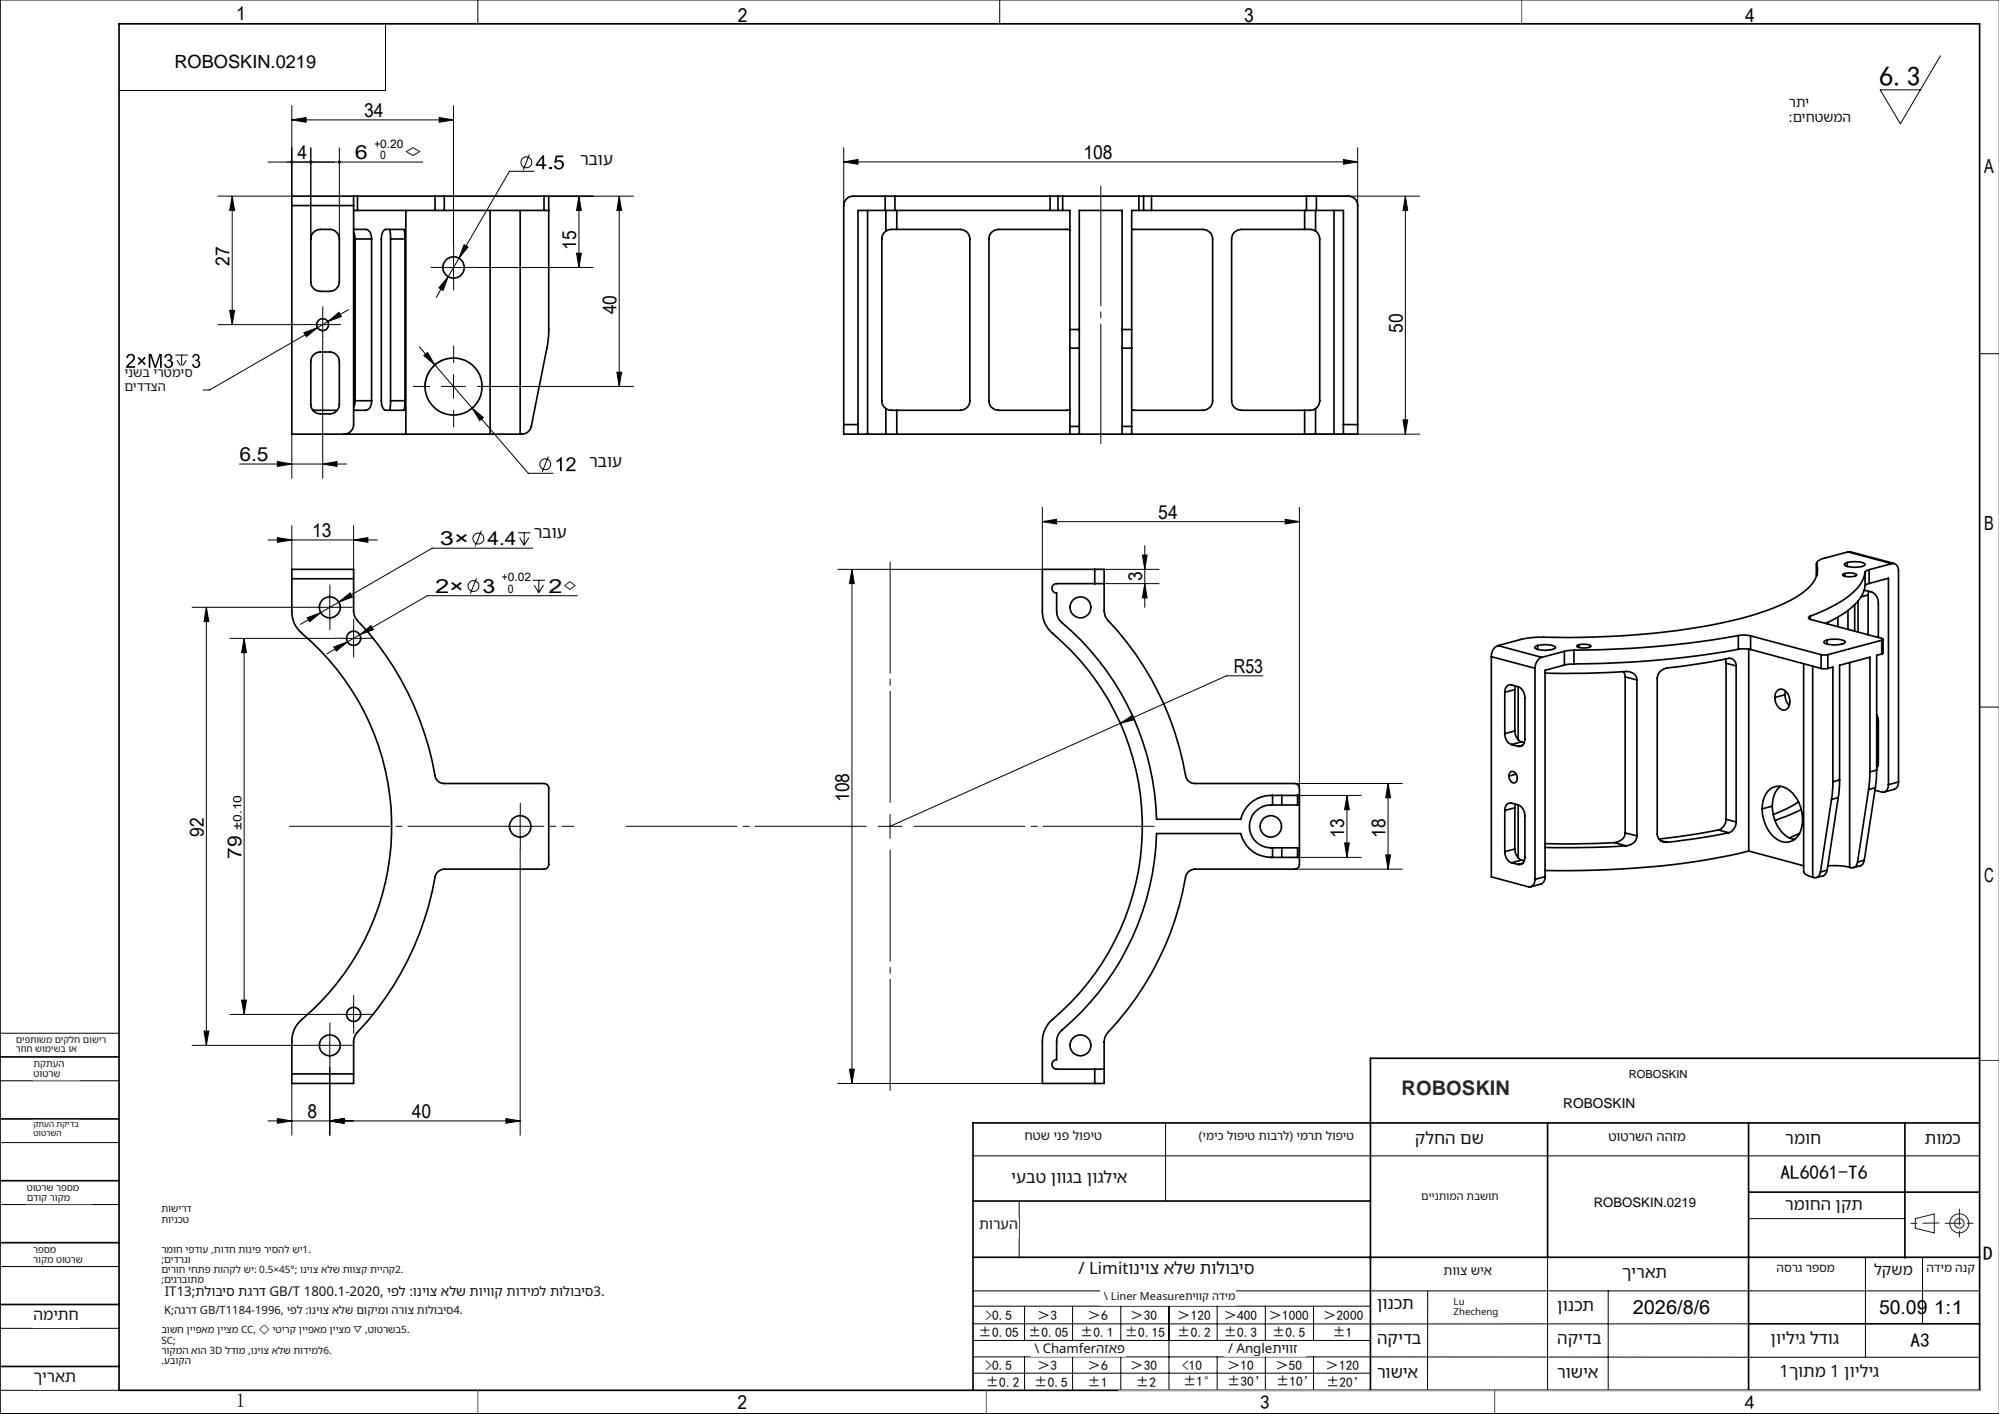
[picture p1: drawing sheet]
<svg xmlns="http://www.w3.org/2000/svg" width="420mm" height="297mm" viewBox="0 0 420 297" stroke-linecap="round" stroke-linejoin="round" font-family="sans-serif">
<g fill="none" stroke="#000" stroke-width=".21">
<path d="M100.4 0v5M210 0v5M420 0h-419.9v297h419.9M81 5v14h-56M407.7 11.7l-8.4 14.3-4.3-7.1h8.5M61.3 25.2l3-.5v1zM61.3 22.2v19h-15.5M61.3 25.2h34M65.3 31v19.2M71.3 31v19.2M88.8 34h-32.5M92.3 24.7l3 .5-3 .5z"/>
<path d="M95.3 22.2v29.2M111.2 32.5l-1.3 3.2M128.8 36h-21.8l-15.3 26.5M177.3 34l3-.5v1zM177.3 31v12.2M177.3 34h108M282.3 33.5l3 .5-3 .5zM285.3 31v12.2M48.8 41.2v27M48.8 41.2l.5 3h-1zM92.8 56.2h5M94.2 58.1l-1.1 2.9-.9-.5z"/>
<path d="M95.3 53.7v5M97.5 51.4l.9 .5-2 2.4zM100 56.2h24.6M115.3 41.2h17.8M121.1 53.2h1l-.5 3zM121.6 41.2l.5 3h-1zM121.6 41.2v15M130.1 41.2v40M130.1 41.2l.5 3h-1zM274.5 41.2h23.8M295.3 41.2v50M295.3 41.2l.5 3h-1z"/>
<path d="M36.9 74.6h2.6M37.2 75.6l1 1.6M38.2 74.6v2.6M39.2 75.6l-1 1.6M45.8 68.2h18.2M48.3 65.2h1l-.5 3zM63.9 69.9l2.8-1.1-2.3 1.9zM65.3 68.2h5M66.7 68.8l-22.7 13.1h-17.9M67.8 71.9v28.6M67.8 65.7v5M68.9 67.6l2.3-2 .5 .9z"/>
<path d="M68.9 67.6l-2.2 1.2M73.2 65l-4.3 2.6M88.1 72.8l3.3 3.9M89 74.7l.8-.7 1.6 2.7zM91.4 76.7l19.6 22.7h19.7M93.8 75.4a6 6 0 0 0-4.5 5.8M95.3 78.7v5M129.6 78.2h1l-.5 3zM415.9 74.3h4.1M50.3 97.5h22.5M58.3 96.9l3 .6-3 .5zM61.3 91.2v9.3"/>
<path d="M67.8 97.5l3-.6v1.1zM92.8 81.2h5M99.2 85.7l2.4 2-.8 .6zM103.8 81.2h29.3M115.2 95.9l-1.3 3.3M274.1 91.2h24.2M294.8 88.2h1l-.5 3zM56.3 113.4h23M58.3 112.9l3 .5-3 .5zM61.3 110.4v9.2M74.3 113.4l3-.5v1zM74.3 110.4v11.2"/>
<path d="M101.1 111.5l-1.3 3.3M108.9 111.9h2.5M109.2 112.9l.9 1.6M110.1 111.9v2.6M111.1 112.9l-1 1.6M120.3 115.1h-29.5l-19.6 11.4M179 119.6v108M179 119.6l.5 3h-1zM219 109.6l3-.5v1zM219 106.6v13h-43M219 109.6h54M230 119.6h13.5"/>
<path d="M240 116.6h1l-.5 3zM240.5 114.6v13M270 109.1l3 .5-3 .5zM273 106.6v59M40.4 127.6h24.2M43.4 127.6v92M43.4 127.6l.5 3h-1zM48.3 134.1h22M51.3 134.1v79M51.3 134.1l.5 3h-1zM64.6 129.7l2.8-1-2.3 1.9zM66.8 127.6h5"/>
<path d="M67.4 128.7l-4.3 2.5M69.3 125.1v5M70.1 135.9l2.9-1.1-2.3 2zM71.2 126.5l2.4-2 .4 .9zM71.2 126.5l-3.8 2.2M71.8 134.1h5M73 134.8l-4.3 2.5M74.3 131.6v5M75.6 133.3l2.3-1.9 .6 .9zM75.6 133.3l-2.6 1.5M100.1 121.5l-1.3 3.2M111.9 121.9h2.6"/>
<path d="M112.2 122.9l1 1.6M113.2 121.9v2.6M114.2 122.9l-1 1.6M121.3 125.1h-31.5l-14.2 8.2M232 122.6h11.5M240.5 122.6l.5 3h-1zM235.4 151.9l2.5-1.7 .4 1zM235.4 151.9l-48.4 21.7M265.4 142h-7.7l-22.3 9.9M415.9 148.5h4.1M106.8 173.6h5M109.3 171.1v5"/>
<path d="M109.3 178.3v60.1M184.5 173.6h5M187 171.1v5M272 164.6h22.6M272.6 167.1h13.4M282.5 177.1h1l-.5 3zM283 167.1v13M283 167.1l.5 3h-1zM291.1 179.6h1.1l-.6 3zM291.6 164.6v18M291.6 164.6l.6 3h-1.1zM272 182.6h22.6"/>
<path d="M272.6 180.1h13.4M0 217h25M40.4 219.6h24.2M42.9 216.6h1l-.5 3zM48.3 213.1h22M50.8 210.1h1l-.5 3zM66.8 219.6h5M69.3 217.1v5M71.8 213.1h5M74.3 210.6v5M0 227h25M0 240h25"/>
<path d="M56.3 235.4h53M58.3 234.9l3 .5-3 .5zM61.3 227.6v10.8M69.3 235.4l3-.5v1zM69.3 224.3v14.1M106.3 234.9l3 .5-3 .5zM176 227.6h43M178.5 224.6h1l-.5 3zM244.9 236v16.3M0 253h25M204.4 242.8h211.5M214.1 252.4v11.8"/>
<path d="M367.4 256h32.8M0 266h25M0 279h25M204.4 271.1h211.5M204.4 278.1h163M204.4 274.4h83.5M215.3 274.4v7.1M225.4 274.4v7.1M235.5 274.4v7.1M245.6 274.4v17.6M255.7 274.4v7.1M265.9 274.4v7.1"/>
<path d="M276 274.4v7.1M300 271.1l-.1 21M325.2 264.1v27.9M337.9 271.1v20.9M391.9 264.1v21M403.9 264.1v14M0 292h25M204.4 285l211.5 .1M204.4 288.4h83.5M204.5 281.5h83.5M215.3 285v7M225.4 285v7"/>
<path d="M235.5 285v7M255.7 285v7M265.9 285v7M276 285v7M287.9 292h128"/>
<circle cx="110.6" cy="34.1" r="1.14"/>
<circle cx="114.6" cy="97.5" r="1.15"/>
<circle cx="100.5" cy="113.1" r="1.15"/>
<circle cx="99.5" cy="123.1" r="1.13"/>
</g>
<g fill="none" stroke="#191924" stroke-width=".21">
<path d="M402.4 256l4-1v4l-4-1z"/>
<circle cx="411.7" cy="257" r="1"/>
<circle cx="411.7" cy="257" r="2"/>
</g>
<g fill="none" stroke="#000" stroke-width=".21" stroke-dasharray="30.5 1.3 1.3 1.3">
<path d="M92.8 56.2h-2.2M95.3 53.7v-2.3M95.3 58.7v2.2M97.8 56.2h2.3M65.3 68.2h-1.2M67.8 65.7v-1.3M67.8 70.7v1.2M70.3 68.2h1.3M95.3 76.2v-3.5M90.3 81.2h-3.5M95.3 86.2v3.5M100.3 81.2h3.5"/>
<path d="M66.8 127.6h-2.2M69.3 125.1v-2.2M69.3 130.1v2.2M71.8 127.6h2.2M71.8 134.1h-1.5M74.3 131.6v-1.5M74.3 136.6v1.5M76.8 134.1h1.5M109.3 171.1v-2.4M109.3 176.1v2.2M66.8 219.6h-2.2M69.3 217.1v-2.2"/>
<path d="M71.8 219.6h2.2M71.8 213.1h-1.5M74.3 210.6v-1.5M74.3 215.6v1.5M76.8 213.1h1.5M69.3 222.1v2.2"/>
</g>
<path d="M106.8 173.6h-46" fill="none" stroke="#000" stroke-width=".21" stroke-dasharray="30.5 1.3 1.3 1.3" stroke-dashoffset="9.4"/>
<path d="M111.8 173.6h8.7" fill="none" stroke="#000" stroke-width=".21" stroke-dasharray="30.5 1.3 1.3 1.3" stroke-dashoffset="28"/>
<path d="M182 173.6h-50.5M187 168.6v-50.5M187 178.6v50.5M192 173.6h50.5" fill="none" stroke="#000" stroke-width=".21" stroke-dasharray="30.5 1.3 1.3 1.3" stroke-dashoffset="7.1"/>
<path d="M231.3 39.1v54.1" fill="none" stroke="#000" stroke-width=".21" stroke-dasharray="30.5 1.3 1.3 1.3" stroke-dashoffset="5.4"/>
<g fill="none" stroke="#000" stroke-width=".35">
<path d="M25 5h390.9v287h-390.9zM61.3 43.2v48h11M61.3 43.2h13M65.6 49.1l.3-.3a1.78 1.78 0 0 1 1.4-.6h2a2.05 2.05 0 0 1 2 2v9a2.05 2.05 0 0 1-2 2h-2a2.05 2.05 0 0 1-2-2v-9zM74.3 41.2v2M74.3 41.2h-13v2M74.3 43.2v46a2.05 2.05 0 0 1-2 2M74.3 44.2h.8M74.3 41.2h.8M74.3 48.2h2.6a1.82 1.82 0 0 1 1.2 2M74.3 48.9l.3 1.3M74.6 50.2v34"/>
<path d="M74.6 50.2h3.5M75.1 44.2h16.3M75.1 41.2h16.3M75.1 41.2v3M78.1 50.2v34M81.8 48.2l.3 2M82.1 50.2v34M82.1 50.2h3M85.1 50.2v-.8a1.2 1.2 0 0 0-.3-1.2h-3.8a2.12 2.12 0 0 0-.9 2l.1 34.8a1.3 1.3 0 0 0 1.5 1.2h3.1a1.2 1.2 0 0 0 .3-1.3v-.7M85.1 50.2v34M85.3 44.2v47M91.4 44.2h1.9"/>
<path d="M91.4 41.2h1.9M91.4 41.2v3M93.3 44.2h21M93.3 41.2h21M93.3 41.2v3M103 44.2v47M109.3 44.2v47M114.3 44.2h1M114.3 41.2h1v29l-.3 2.4-3.4 17a2.08 2.08 0 0 1-2.3 1.6M114.3 41.2v3M182.3 44.2v47M186 44.2h2"/>
<path d="M186 41.2h2M186 41.2h-6.7a1.99 1.99 0 0 0-2 2v46M186 44.2h-5.7v45M186 41.2v3M186.1 48.5a1.89 1.89 0 0 0-.8 1.7v34a1.89 1.89 0 0 0 .8 1.6M186.1 44.2v4.3M188 44.2h32.6M188 41.2h32.6M188 41.2v3M188.4 48.2h13.4a1.99 1.99 0 0 1 2 2v34a1.99 1.99 0 0 1-2 2h-13.4M188.4 48.2l-1.7 .1-.6 .2M188.4 44.2v4"/>
<path d="M220.6 44.2h1.7M220.6 41.2h1.7M220.6 41.2v3M222.3 44.2h1M222.3 41.2h1M222.3 41.2v3M223.3 41.2v3M223.3 44.2h1.5v25M223.3 41.2h16M224.8 48.3l-15-.1a1.97 1.97 0 0 0-2 2v34a1.97 1.97 0 0 0 2 2l15-.1M237.8 48.3l15-.1a1.97 1.97 0 0 1 2 2v34a1.97 1.97 0 0 1-2 2l-15-.1M239.3 41.2h1"/>
<path d="M239.3 44.2h1M239.3 41.2v3M239.3 44.2h-1.5v25M240.3 41.2h1.6M240.3 44.2h1.6M240.3 41.2v3M241.9 41.2h32.6M241.9 44.2h32.6M241.9 41.2v3M274.1 48.2h-13.3a1.99 1.99 0 0 0-2 2v34a1.99 1.99 0 0 0 2 2h13.3M274.1 48.2l1.8 .1 .5 .2M274.1 44.2v4"/>
<path d="M274.5 41.2h2.1M274.5 44.2h2.1M274.5 41.2v3M276.4 48.5a2.04 2.04 0 0 1 .9 1.7v34a2.04 2.04 0 0 1-.9 1.6M276.4 44.2v4.3M276.6 41.2h6.7a1.93 1.93 0 0 1 2 2v46M276.6 44.2h5.7v45M276.6 41.2v3M280.3 44.2v47M65.9 74.5a1.78 1.78 0 0 1 1.4-.6h2a2.05 2.05 0 0 1 2 2v9a1.99 1.99 0 0 1-2 2h-2a1.99 1.99 0 0 1-2-2v-9a1.78 1.78 0 0 1 .6-1.4zM224.8 69.2v3.9M224.8 73.1h2"/>
<path d="M224.8 69.2h2M224.8 73.1v16.5M226.8 69.2v3.9M226.8 69.2v-25h9v25M226.8 73.1v16.5M235.8 69.2v3.9M235.8 73.1h2M235.8 69.2h2M235.8 73.1v16.5M237.8 69.2v3.9M237.8 73.1v16.5M65.7 86.2h5.2"/>
<path d="M72.3 91.2h13M74.6 84.2l-.3 1.3M74.6 84.2h3.5M78.1 84.2l-.1 .8a1.35 1.35 0 0 1-1.1 1.2h-2.6M82.1 84.2l-.3 2M82.1 84.2h3M85.3 91.2h17.7M103 91.2h6.3M177.3 89.2v2h3M177.3 89.2h3M180.3 89.2v2M180.3 91.2h2"/>
<path d="M182.3 91.2h3.8M186.1 85.8l.6 .3 1.7 .1M186.1 91.2h2.3M186.1 85.8v5.4M188.4 91.2h36.4M188.4 86.2v5M224.8 89.6v1.6M224.8 89.6h2M224.8 91.2h2M226.8 89.6v1.6M226.8 91.2h9M235.8 89.6v1.6"/>
<path d="M235.8 89.6h2M235.8 91.2h2M237.8 89.6v1.6M237.8 91.2h36.3M274.1 91.2h2.3M274.1 86.2v5M276.4 85.8l-.5 .3-1.8 .1M276.4 91.2h3.9M276.4 85.8v5.4M280.3 91.2h2M282.3 89.2v2M282.3 89.2h3"/>
<path d="M285.3 89.2v2h-3M230 119.6h-11v8.8a5.9 5.9 0 0 0 2.2 4.6 53 53 0 0 1-.5 81.6l-1.1 1.6-.6 1.8v9.6h11M230 119.6h2v8.7a2.87 2.87 0 0 0 .8 2 63.4 63.4 0 0 1 16.4 33l.3 .6 .5 .4 1.1 .3h20.9a1.02 1.02 0 0 1 1 1v16a1.02 1.02 0 0 1-1 1h-20.9a2.03 2.03 0 0 0-2 1.6 63.8 63.8 0 0 1-16.6 33.1l-.3 .5-.2 1.1v8.7h-2M230 119.6v3M381.7 118.4v2.6M387.6 118.4a5.2 5.2 0 0 1 4.2 0l.1 .2a4.4 4.4 0 0 1-3.8 .4l-.5-.3zM388.1 118.1v.9M388.3 115.9l-4.9 1.3a1.64 1.64 0 0 0-1.7 1.3 4.5 4.5 0 0 1-1.7 4.9 24.6 24.6 0 0 1-9.3 5 121.9 121.9 0 0 1-33.2 5.3l-7.9 .2h-7.2l-2.8 .4-4.9 1.3M388.3 115.9h.5l9.2 2.5M388.3 115.9l9.2 2.5M392.7 119.7l-.5 .1-.3 .4M392.7 119.7v2.9"/>
<path d="M397.5 118.4a1.26 1.26 0 0 1 1.4 1.5v44.3M397.5 118.4l-4.8 1.3M61.3 121.6v6.8a5.8 5.8 0 0 0 2.1 4.6 53.1 53.1 0 0 1-.4 81.6l-.5 .4a6.1 6.1 0 0 0-1.2 3.7v6.9M61.3 121.6v-2h13v2M61.3 121.6h13M74.3 121.6v6.7a3 3 0 0 0 .8 2 64.4 64.4 0 0 1 16.5 33.3l.8 .7 .9 .3h21a.97 .97 0 0 1 1 1v16a.96 .96 0 0 1-1 1h-21a2.04 2.04 0 0 0-1.9 1.6 64.2 64.2 0 0 1-16.6 33.1l-.5 1.3v7M230 122.6h-8a.99 .99 0 0 0-1 1 .99 .99 0 0 0 1 1v3.8a3 3 0 0 0 1.1 2.3 56.1 56.1 0 0 1 19.9 41.4h17.7a6.6 6.6 0 0 1 6.7-5M230 122.6h2M313.3 137.9v46.3l7.8 2.1a1.31 1.31 0 0 0 1.4-1.6M313.3 137.9l9.2 2.5M314.7 135.6a2.33 2.33 0 0 0-1.4 2.3M314.7 135.6l9.2 2.5"/>
<path d="M322.5 135.9a5.2 5.2 0 0 1 4.3 0v.1a4.5 4.5 0 0 1-3.7 .4l-.6-.3zM323.1 135.6v.8M323.9 138.1a2.47 2.47 0 0 0-1.4 2.3M328.7 136.8l-4.8 1.3M328.7 136.8v2.9M328.7 139.7l-4.1 1.1v43.3M330.7 136.6l-2 .2M330.7 139.4l-2 .3M330.7 136.6v2.8M331.3 135.6a3.5 3.5 0 0 1 3 0v.2a3.6 3.6 0 0 1-3 0zM331.7 135.4v.6M362.4 138.4l.3 .9"/>
<path d="M362.7 139.3v32.8M362.7 139.3l2.1 .6M364.8 139.9a1.41 1.41 0 0 0-1.6-1.6 134.9 134.9 0 0 1-13 2 2.34 2.34 0 0 0-2 2.1v32.8a1.76 1.76 0 0 0 2 1.7M364.8 139.9v32.7M365.2 133.5l1.4-.1 1.2 .2M365.2 133.5a197.2 197.2 0 0 1-34.5 3.1M365.2 136.4a197.2 197.2 0 0 1-34.5 3M365.2 136.4l1.4-.1 1.2 .1M365.2 133.5v2.9M367.4 136.3v42.4M367.8 133.6l14.8 3.9M367.8 133.6v2.8"/>
<path d="M367.8 136.4l14.8 4M379 139.4v43.6a.9 .9 0 0 0 .7 .8l1.2 .5M380.3 129.4l-.3 .3 .3 .4 15.1 4 .2 .2-.2 .2M380.3 129.4v.7M380.9 139.9v44.4M382.6 137.5h1.4M382.6 137.5v2.9M383.3 134.7a5.4 5.4 0 0 1 4.4 .1v.1a4.6 4.6 0 0 1-3.6 .4 .87 .87 0 0 1-.9-.5zM383.9 134.4v.9M384 130.7v.4M384 137.5v2.9M386.2 129.6v2"/>
<path d="M387.1 120.7a3.2 3.2 0 0 1 3 0v.1a3.5 3.5 0 0 1-3 0zM387.6 120.5v.5M388.3 128.2v4M388.6 139.2v43M389.7 127v5.6M390.4 126.2v6.6M391.7 124h.1a3 3 0 0 1 2.2 .9l.5 1 .2 .8v7.2M391.9 120.2a7.6 7.6 0 0 1-3.3 4.9 31.1 31.1 0 0 1-8.3 4.3M391.9 123.1a7.6 7.6 0 0 1-3.3 4.8 26.5 26.5 0 0 1-5 3M391.9 120.2v2.9M392.5 125v8.3M392.5 125l-1.5 .4"/>
<path d="M392.6 124.2l-.1 .8M392.7 122.6l-.5 .1-.3 .4M392.7 122.6l4.1-1.1v43.3M395.4 134.5l-11.4 3M395.4 134.5v2.9M395.4 137.4l-1.1 .3v24M395.6 134.3v2.9l-.2 .2M316.2 154.1a2.24 2.24 0 0 0 1.4 2.3M316.2 145.4v8.7M317.6 156.4l1.4 .4M318.3 153.5a2.37 2.37 0 0 0 1.4 2.3M318.3 144.8l-2.1 .6"/>
<path d="M318.3 153.5l-2.1 .6M318.3 144.8v8.7M318.4 144.1l-.1 .7M319 144.2a2.47 2.47 0 0 1 1.4 2.3v8.7a1.27 1.27 0 0 1-1.4 1.6M319 144.2l-1.4-.3a1.28 1.28 0 0 0-1.4 1.5M319 144.2v11.2M319.7 155.8l-2.1 .6M319.7 155.8l.6 .2M319.9 156.5l-.9 .3M322.5 140.4v44.3M324.6 141.4a174.9 174.9 0 0 0 17.1-.4 1.9 1.9 0 0 1 2.2 1.8M341.1 141.1l.3 .6 .1 .5"/>
<path d="M341.5 142.2v32.7M341.5 142.2l2.4 .6M343.9 142.8v32.8M373.3 145.2a1.37 1.37 0 0 1 1.4-.4 1.37 1.37 0 0 1 1 1 2.23 2.23 0 0 1-.7 3.3 2.38 2.38 0 0 1-2-3.1zM375 145.9l.1 .6a2.89 2.89 0 0 0 .9 1.7M375 145.9l-2.1 .6M375.1 145.1l-.1 .8M382.6 140.4h1.4M384 140.4l1.1-.3v24.1M394.3 150.1l.4 1.4v8.7l-.4 1.1M267.4 169.1a4.5 4.5 0 0 0-4.9 4.5 4.5 4.5 0 0 0 4.9 4.5M267.4 169.1h1.9"/>
<path d="M267.4 167.1h1.9M267.4 178.1h1.9M267.4 167.1v2M267.4 178.1v2M269.3 169.1h3.3M269.3 178.1h3.3M269.3 167.1h3.3M269.3 167.1v2M269.3 178.1v2M272.6 178.1h.4M272.6 169.1h.4M272.6 167.1h.4"/>
<path d="M272.6 167.1v2M272.6 178.1v2M316.2 178.9a2.33 2.33 0 0 0 1.4 2.3M316.2 170.2v8.7M317.5 162.1a1.31 1.31 0 0 1 1.2 .8 1.31 1.31 0 0 1-.4 1.5 1.27 1.27 0 0 1-1.2-1.8zM318.3 178.3a2.47 2.47 0 0 0 1.4 2.4M318.3 169.6v8.7M318.3 169.6l-2.1 .6M318.3 178.3l-2.1 .6M318.4 168.9l-.1 .7M318.6 162.6l-1.6 .4M319 169a2.47 2.47 0 0 1 1.4 2.4v8.7a1.26 1.26 0 0 1-1.4 1.5"/>
<path d="M319 169l-1.4-.3a1.24 1.24 0 0 0-1.4 1.5M319 169v11.2M339.2 177l-9.3 .3-5.3-.1M339.2 177l2.5 .7M341.5 174.9a2.18 2.18 0 0 1-2.3 2.1M341.5 174.9l2.4 .7M341.7 177.7a210.7 210.7 0 0 1-17.1 .3M343.9 175.6a2.23 2.23 0 0 1-2.2 2.1M348.9 176.6l1.3 .3M361.1 174.3l-4.7 .9-7.9 1M361.1 174.3l2.1 .6M362.7 172.1a2.31 2.31 0 0 1-1.6 2.2"/>
<path d="M362.7 172.1l2.1 .5M363.2 174.9a134.9 134.9 0 0 1-13 2M364.8 172.6a2.34 2.34 0 0 1-1.6 2.3M367.4 178.7a166.1 166.1 0 0 1-42.8 4.1M367.4 178.7l11.6 3.2M371.4 166.3a3.2 3.2 0 0 1 4.6-.3 8 8 0 0 1 2 9.2 3.2 3.2 0 0 1-5.1 .8 7.9 7.9 0 0 1-1.9-9.2zM372.4 169.3a7.3 7.3 0 0 0 3.9 6.8l.7 .2M372.4 169.3l-2.2 .6M372.9 172.2l.2 .1M373.1 172.3h-.2M374.1 165.2a4.9 4.9 0 0 0-1.7 4.1M377.9 168.5l-2.8 1.5-2.5 1.1"/>
<path d="M378.1 175l-2.1 1M378.5 170l-5.4 2.3M384.8 167.9l-2.3 15.3M385.1 164.2l-.3 3.7M386.2 167.5l-1.4 .4M386.2 167.5l-2.3 15.3M386.5 163.8l-.3 3.7M386.5 163.8l-1.4 .4M392.6 165.8l-2.3 15.3M392.9 162.1l-.3 3.7M392.9 162.1v-24.1l-6.4 1.7v24.1M394 165.4l-1.4 .4"/>
<path d="M394 165.4l-2.3 15.3M394.3 161.7l-.3 3.7M394.3 161.7l-1.4 .4M394.3 160.8l.2 .1M396.8 164.8a1.31 1.31 0 0 1-1.4 1.6l-1.5-.4M398.9 164.2l-.1 .8-.5 .7-2.4 .7M398.9 164.2l-2.1 .6M267.4 180.1a6.6 6.6 0 0 1-6.7-5h-17.7a56.8 56.8 0 0 1-20.4 41.8l-.5 1.1-.1 4.6a1.01 1.01 0 0 0-1 1 1.01 1.01 0 0 0 1 1h8M267.4 180.1h1.9M269.3 180.1h3.3M272.6 180.1h.4M317.6 181.2l1.4 .4"/>
<path d="M319.7 180.7l-2.1 .5M319.7 180.7l.6 .1M319.9 181.3l-.9 .3M324.6 184.1l-.2 1-.4 .5-2.4 .7M324.6 184.1l-2.1 .6M382.5 183.2a1.15 1.15 0 0 1-1.6 1.1M383.9 182.8l-.3 .8-.4 .3-1.6 .4M383.9 182.8l-1.4 .4M384 181.9h2.6l2 .3M390.3 181.1a1.2 1.2 0 0 1-1.7 1.1M391.7 180.7l-.5 1-1.8 .5M391.7 180.7l-1.4 .4"/>
<path d="M0 222h25M0 235h25M61.3 225.6v2h13v-2M61.3 225.6h13M230 224.6h2M230 224.6v3M325.2 235.9v28.2M367.4 235.9v56.1M400.2 235.9v28.3M415.9 235.9h-211.5v56.1M415.9 222.3h-128v69.7M0 248h25"/>
<path d="M204.4 252.3h83.5M367.4 250.4h48.5M0 261h25M0 274h25M204.4 264.1h211.5M367.4 278.1h48.5M0 287h25"/>
<circle cx="95.3" cy="56.2" r="2.25"/>
<circle cx="67.8" cy="68.2" r="1.27"/>
<circle cx="95.3" cy="81.2" r="6"/>
<circle cx="69.3" cy="127.6" r="2.19"/>
<circle cx="74.3" cy="134.1" r="1.51"/>
<circle cx="227" cy="127.6" r="2.19"/>
<circle cx="109.3" cy="173.6" r="2.25"/>
<circle cx="267" cy="173.6" r="2.25"/>
<circle cx="69.3" cy="219.6" r="2.21"/>
<circle cx="74.3" cy="213.1" r="1.48"/>
<circle cx="227" cy="219.6" r="2.19"/>
</g>
<path d="M407.4 256.9l-5.9 .1M408.7 256.9h6M411.7 253.9v6" fill="none" stroke="#191924" stroke-width=".21" stroke-dasharray="6.3 1.3 1.3 1.3" stroke-dashoffset="3"/>
<path d="M235 292h180.9" fill="none" stroke="#c0c0c0" stroke-width=".21"/>
<path d="M319.7 0v5M415.9 222.7h4.1M100.4 292v5M207.2 292v5M314 292v5" fill="none" stroke="#00f" stroke-width=".21"/>
<path d="M406.4 255h.1" fill="none" stroke="#0ff" stroke-width=".21"/>
<g fill="#000">
<path d="M282.3 33.5l3 .5-3 .5zM177.3 34l3-.5v1zM65.1 33.8l-.2 .2h.4h-.4a.34 .34 0 0 0 .5 .4 .34 .34 0 0 0 .2-.5 .34 .34 0 0 0-.5-.1zM61 33.8v.3a.33 .33 0 0 0 .4 .3 .33 .33 0 0 0 .2-.4h-.3h.3a.35 .35 0 0 0-.6-.2zM67.8 97.5l3-.6v1.1zM58.3 96.9l3 .6-3 .5zM92.3 24.7l3 .5-3 .5zM61.3 25.2l3-.5v1zM74.3 113.4l3-.5v1zM58.3 112.9l3 .5-3 .5zM270 109.1l3 .5-3 .5zM219 109.6l3-.5v1z"/>
<path d="M295.3 41.2l.5 3h-1zM294.8 88.2h1l-.5 3zM121.6 41.2l.5 3h-1zM121.1 53.2h1l-.5 3zM130.1 41.2l.5 3h-1zM129.6 78.2h1l-.5 3zM43.4 127.6l.5 3h-1zM42.9 216.6h1l-.5 3zM51.3 134.1l.5 3h-1zM50.8 210.1h1l-.5 3zM179 119.6l.5 3h-1zM178.5 224.6h1l-.5 3zM291.6 164.6l.6 3h-1.1zM291.1 179.6h1.1l-.6 3zM283 167.1l.5 3h-1zM282.5 177.1h1l-.5 3z"/>
<path d="M48.3 65.2h1l-.5 3zM48.8 41.2l.5 3h-1zM240.5 122.6l.5 3h-1zM240 116.6h1l-.5 3z"/>
<path d="M68.9 67.6l2.8-1.1-.5-.9zM63.9 69.9l.5 .8 2.3-1.9zM65 33.8v.1a.33 .33 0 0 0 .2 .5 .33 .33 0 0 0 .4-.4h-.3h.3a.34 .34 0 0 0-.2-.3 .34 .34 0 0 0-.4 .1zM71 33.8v.2h.3h-.3a.33 .33 0 0 0 .4 .3 .33 .33 0 0 0 .2-.5 .33 .33 0 0 0-.6 0zM94.2 58.1l-2 2.4 .9 .5zM97.5 51.4l-1.1 2.9 2-2.4zM89 74.7l2.4 2-1.6-2.7zM99.2 85.7l1.6 2.6 .8-.6zM64.6 129.7l.5 .9 2.3-1.9zM71.2 126.5l2.8-1.1-.4-.9zM70.1 135.9l.6 .9 2.3-2zM75.6 133.3l2.9-1-.6-.9zM58.3 234.9l3 .5-3 .5zM69.3 235.4l3-.5v1zM69.3 235.4l3-.5v1zM106.3 234.9l3 .5-3 .5zM235.4 151.9l2.9-.7-.4-1z"/>
</g>
<g fill="#fff" stroke="#fff" stroke-width=".35">
<path d="M36.7 9.6h31v5.9h-31z"/>
<path d="M334.9 250.2h22.4v4.3h-22.4z"/>
<path d="M26.1 76.9h16.3v5.8h-16.3z"/>
<path d="M112.5 31.2h16.3v5.7h-16.3z"/>
<path d="M116.5 94.6h14.2v5.7h-14.2z"/>
<path d="M112.2 110.2h8.1v5.7h-8.1z"/>
<path d="M33.9 252.9h12.8v4.5h-12.8z"/>
<path d="M33.9 261.4h34.1v4.4h-34.1z"/>
<path d="M33.9 265.6h58.3v4.5h-58.3z"/>
<path d="M33.9 269.9h93.9v4.4h-93.9z"/>
<path d="M33.9 274.1h64v4.4h-64z"/>
<path d="M33.9 278.3h54.1v4.5h-54.1z"/>
<path d="M33.9 282.6h37v4.4h-37z"/>
<path d="M375.9 20.2h17.4v6h-17.4z"/>
<path d="M5.6 248.5h13.6v4.3h-13.6z"/>
<path d="M7 274.5h9.6v4.3h-9.6z"/>
<path d="M7 287.5h9.6v4.3h-9.6z"/>
<path d="M7 261.5h10.9v4.2h-10.9z"/>
<path d="M3.3 217.4h19.1v4.2h-19.1z"/>
<path d="M7 235.4h9.6v4.2h-9.6z"/>
<path d="M7.1 222.5h9.5v4.2h-9.5z"/>
<path d="M298.6 250.2h16.3v4.3h-16.3z"/>
<path d="M404.4 237.3h8.2v4.2h-8.2z"/>
<path d="M215.3 237.3h16.3v4.2h-16.3z"/>
<path d="M251.9 237.3h32.6v4.2h-32.6z"/>
<path d="M205.7 255.8h8.2v4.2h-8.2z"/>
<path d="M212.5 245.5h24.4v4.3h-24.4z"/>
<path d="M375.1 237.3h16.3v4.3h-16.3z"/>
<path d="M337.9 237.3h16.3v4.3h-16.3z"/>
<path d="M342.2 224.2h50.8v4.4h-50.8z"/>
<path d="M297.3 237.3h16.3v4.2h-16.3z"/>
<path d="M404.8 265.2h10.2v4.2h-10.2z"/>
<path d="M393.7 265.2h8.2v4.2h-8.2z"/>
<path d="M289.3 272h10.2v4.2h-10.2z"/>
<path d="M303.3 265.5h10.2v4.2h-10.2z"/>
<path d="M289.3 279.5h10.2v4.2h-10.2z"/>
<path d="M327.2 286.5h10.2v4.3h-10.2z"/>
<path d="M373 286.3h36.6v4.2h-36.6z"/>
<path d="M327.2 279.4h10.2v4.2h-10.2z"/>
<path d="M373.2 265.2h12.3v4.2h-12.3z"/>
<path d="M289.3 286.6h10.2v4.2h-10.2z"/>
<path d="M305.4 272.5h12.2v4.3h-12.2z"/>
<path d="M231.3 271.1h28.3v3h-28.3z"/>
<path d="M216.6 281.9h19.8v2.9h-19.8z"/>
<path d="M257.3 281.9h16.9v2.9h-16.9z"/>
<path d="M225.7 264.7h39.5v5.2h-39.5z"/>
<path d="M372 279.5h16.3v4.2h-16.3z"/>
<path d="M340.8 265.5h10.2v4.2h-10.2z"/>
<path d="M327.2 272.5h10.2v4.3h-10.2z"/>
<path d="M375.1 251.4h16.3v4.2h-16.3z"/>
<path d="M328.5 229.2h78.3v4.4h-78.3z"/>
<path d="M342.2 223.6h51.5v3.6h-51.5z"/>
</g>
<text font-size="5.8" x="394.8" y="18">6.3</text>
<text font-size="4.3" x="112.5" y="35.5">4.5</text>
<text font-size="4.2" fill="#1f2633" x="294.5" y="230">ROBOSKIN</text>
<g font-size="4.1">
<text x="49.6" y="4.3">1</text>
<text x="155.1" y="4.6">2</text>
<text x="261.4" y="4.6">3</text>
<text x="366.6" y="4.6">4</text>
<text x="76.5" y="24.6">34</text>
<text x="62.5" y="33.4">4</text>
<text x="74.6" y="33.4">6</text>
<text x="84.8" y="33.4">◇</text>
<text x="227.7" y="33.4">108</text>
<text x="416.9" y="36.3">A</text>
<text x="121.1" y="52.5" transform="rotate(-90 121.1 52.5)">15</text>
<text x="48.2" y="55.8" transform="rotate(-90 48.2 55.8)">27</text>
<text x="129.6" y="66" transform="rotate(-90 129.6 66)">40</text>
<text x="294.7" y="69.8" transform="rotate(-90 294.7 69.8)">50</text>
<text x="50.3" y="96.9">6.5</text>
<text x="116.5" y="99">12</text>
<text x="65.6" y="112.8">13</text>
<text x="243.4" y="109">54</text>
<text x="416.9" y="111.3">B</text>
<text x="92.4" y="114.6">3×</text>
<text x="102.4" y="114.6">4.4</text>
<text x="91.4" y="124.5">2×</text>
<text x="101.4" y="124.5">3</text>
<text x="115.2" y="124.5">2◇</text>
<text x="240" y="122" transform="rotate(-90 240 122)">3</text>
<text x="259.3" y="141.4">R53</text>
<text x="178.4" y="168.5" transform="rotate(-90 178.4 168.5)">108</text>
<text x="42.8" y="175.8" transform="rotate(-90 42.8 175.8)">92</text>
<text x="282.4" y="176" transform="rotate(-90 282.4 176)">13</text>
<text x="291.1" y="176" transform="rotate(-90 291.1 176)">18</text>
<text x="50.7" y="180.4" transform="rotate(-90 50.7 180.4)">79</text>
<text x="416.9" y="185.3">C</text>
<text x="64.6" y="234.8">8</text>
<text x="86.5" y="234.8">40</text>
<text x="374.1" y="247.7">AL6061-T6</text>
<text x="416.7" y="264.6">D</text>
<text x="343.1" y="276">2026/8/6</text>
<text x="394.8" y="276">50.09</text>
<text x="406.3" y="276">1:1</text>
<text x="401.4" y="283">A3</text>
<text x="49.6" y="295.6">1</text>
<text x="154.9" y="296">2</text>
<text x="264.7" y="296">3</text>
<text x="366.6" y="296">4</text>
</g>
<text font-size="4" x="26.3" y="77.3">2×M3</text>
<text font-size="3.9" x="40.2" y="77.3">3</text>
<text font-size="3.8" x="36.7" y="14.2">ROBOSKIN.0219</text>
<g font-size="3.5" fill="#111">
<text x="121.9" y="34.6">רבוע</text>
<text x="123.8" y="98">רבוע</text>
<text x="112.2" y="113.1">רבוע</text>
<text x="297.3" y="240.2">קלחה םש</text>
<text x="375.1" y="240.2">רמוח</text>
<text x="404.4" y="240.2">תומכ</text>
<text x="212.5" y="248.4">יעבט ןווגב ןוגליא</text>
<text x="375.1" y="254.2">רמוחה ןקת</text>
<text x="226.6" y="267.6">/ Limitוניוצ אלש תולוביס</text>
<text x="340.8" y="268.4">ךיראת</text>
<text x="289.3" y="274.9">ןונכת</text>
<text x="327.2" y="275.4">ןונכת</text>
<text x="289.3" y="282.4">הקידב</text>
<text x="327.2" y="282.3">הקידב</text>
<text x="372" y="282.4">ןויליג לדוג</text>
<text x="289.3" y="289.5">רושיא</text>
<text x="327.2" y="289.4">רושיא</text>
<text x="373.9" y="289.2">1ךותמ 1 ןויליג</text>
</g>
<g font-size="3.3" fill="#111">
<text x="7" y="277.2">המיתח</text>
<text x="7" y="290.3">ךיראת</text>
</g>
<text font-size="3.2" fill="#111" x="393.7" y="267.8">לקשמ</text>
<text font-size="3" fill="#111" x="205.7" y="258.2">תורעה</text>
<g font-size="2.9" fill="#111">
<text x="375.9" y="22.5">רתי</text>
<text x="375.9" y="25.6">:</text>
<text x="376.7" y="25.6">םיחטשמה</text>
</g>
<text font-size="2.9" x="328.5" y="232.7">ROBOSKIN</text>
<g font-size="2.8" fill="#111">
<text x="337.9" y="239.6">טוטרשה ההזמ</text>
<text x="34.6" y="272.2">IT13;תלוביס תגרד GB/T 1800.1-2020, יפל :וניוצ אלש תויווק תודימל תולוביס3.</text>
<text x="217.4" y="284.1">\ Chamferהזאפ</text>
<text x="258" y="284.2">/ Angleתיווז</text>
</g>
<g font-size="2.8">
<text x="334.9" y="253.6">ROBOSKIN.0219</text>
<text x="205.6" y="280.8">±0.05</text>
<text x="207" y="277.2">&gt;0.5</text>
<text x="216" y="280.8">±0.05</text>
<text x="217.9" y="277.2">＞3</text>
<text x="227" y="280.8">±0.1</text>
<text x="228.5" y="277.2">＞6</text>
<text x="236.3" y="280.8">±0.15</text>
<text x="237.5" y="277.2">＞30</text>
<text x="247.4" y="280.8">±0.2</text>
<text x="247.4" y="277.2">＞120</text>
<text x="257.1" y="280.8">±0.3</text>
<text x="257.1" y="277.2">＞400</text>
<text x="266.6" y="277.2">＞1000</text>
<text x="267.3" y="280.8">±0.5</text>
<text x="278" y="277.2">＞2000</text>
<text x="279.9" y="280.8">±1</text>
<text x="207" y="287.8">&gt;0.5</text>
<text x="217.9" y="287.8">＞3</text>
<text x="228.5" y="287.8">＞6</text>
<text x="237.5" y="287.8">＞30</text>
<text x="248.4" y="287.8">&lt;10</text>
<text x="257.8" y="287.8">＞10</text>
<text x="268" y="287.8">＞50</text>
<text x="278.5" y="287.8">＞120</text>
<text x="207.1" y="291.3">±0.2</text>
<text x="217.3" y="291.3">±0.5</text>
<text x="228.5" y="291.3">±1</text>
<text x="238.7" y="291.3">±2</text>
<text x="248.6" y="291.1">±1°</text>
<text x="257.8" y="291.1">±30’</text>
<text x="268.1" y="291.1">±10’</text>
<text x="278.6" y="291.2">±20’</text>
</g>
<g font-size="2.7" fill="#111">
<text x="26.1" y="79.2">ינשב ירטמיס</text>
<text x="26.1" y="82.1">םידדצה</text>
<text x="303.3" y="267.7">תווצ שיא</text>
</g>
<text font-size="2.6" fill="#111" x="215.3" y="239.5">חטש ינפ לופיט</text>
<g font-size="2.5" fill="#111">
<text x="251.9" y="239.4">)ימיכ לופיט תוברל( ימרת לופיט</text>
<text x="373.2" y="267.3">הסרג רפסמ</text>
<text x="404.8" y="267.3">הדימ הנק</text>
</g>
<g font-size="2.4">
<text x="78.7" y="31">+0.20</text>
<text x="79.9" y="33.4">0</text>
<text x="105.5" y="122.1">+0.02</text>
<text x="106.7" y="124.5">0</text>
<text x="50.7" y="174.3" transform="rotate(-90 50.7 174.3)">±0.10</text>
</g>
<text font-size="2.4" fill="#111" x="34.5" y="276.1">K;הגרד GB/T1184-1996, יפל :וניוצ אלש םוקימו הרוצ תולוביס4.</text>
<text font-size="2.3" x="342.2" y="226.5">ROBOSKIN</text>
<g font-size="2.3" fill="#111">
<text x="298.6" y="252.1">םיינתומה תבשות</text>
<text x="231.9" y="273">\ Liner Measureתיווק הדימ</text>
</g>
<g font-size="2.1" fill="#111">
<text x="33.9" y="254.7">תושירד</text>
<text x="33.9" y="256.9">תוינכט</text>
<text x="33.9" y="263.1">רמוח יפדוע ,תודח תוניפ ריסהל שי1.</text>
<text x="33.9" y="265.3">;</text>
<text x="33.9" y="267.4">םירוח יחתפ תוהקל שי: 0.5×45°; וניוצ אלש תווצק תייהק2.</text>
<text x="33.9" y="269.6">;</text>
<text x="34.5" y="265.3">םידרגו</text>
<text x="34.5" y="269.6">םיגרבותמ</text>
<text x="33.9" y="280.1">בושח ןייפאמ ןייצמ CC, ◇ יטירק ןייפאמ ןייצמ ▽ ,טוטרשב5.</text>
<text x="33.9" y="284.3">רוקמה אוה 3D לדומ ,וניוצ אלש תודימל6.</text>
<text x="33.9" y="282.3">SC;</text>
<text x="33.9" y="286.5">.</text>
<text x="34.5" y="286.5">עבוקה</text>
</g>
<g font-size="2" fill="#111">
<text x="3.3" y="219">םיפתושמ םיקלח םושיר</text>
<text x="3.3" y="221">רזוח שומישב וא</text>
<text x="7.1" y="224.2">תקתעה</text>
<text x="7.1" y="226.3">טוטרש</text>
<text x="5.6" y="250.2">טוטרש רפסמ</text>
<text x="5.6" y="252.3">םדוק רוקמ</text>
<text x="7" y="263.1">רפסמ</text>
<text x="7" y="265.3">רוקמ טוטרש</text>
<text x="305.4" y="274.2">Lu</text>
<text x="305.4" y="276.3">Zhecheng</text>
</g>
<g font-size="1.7" fill="#111">
<text x="7" y="238.6">טוטרשה</text>
<text x="7" y="236.8">קתעה תקידב</text>
</g>
</svg>
